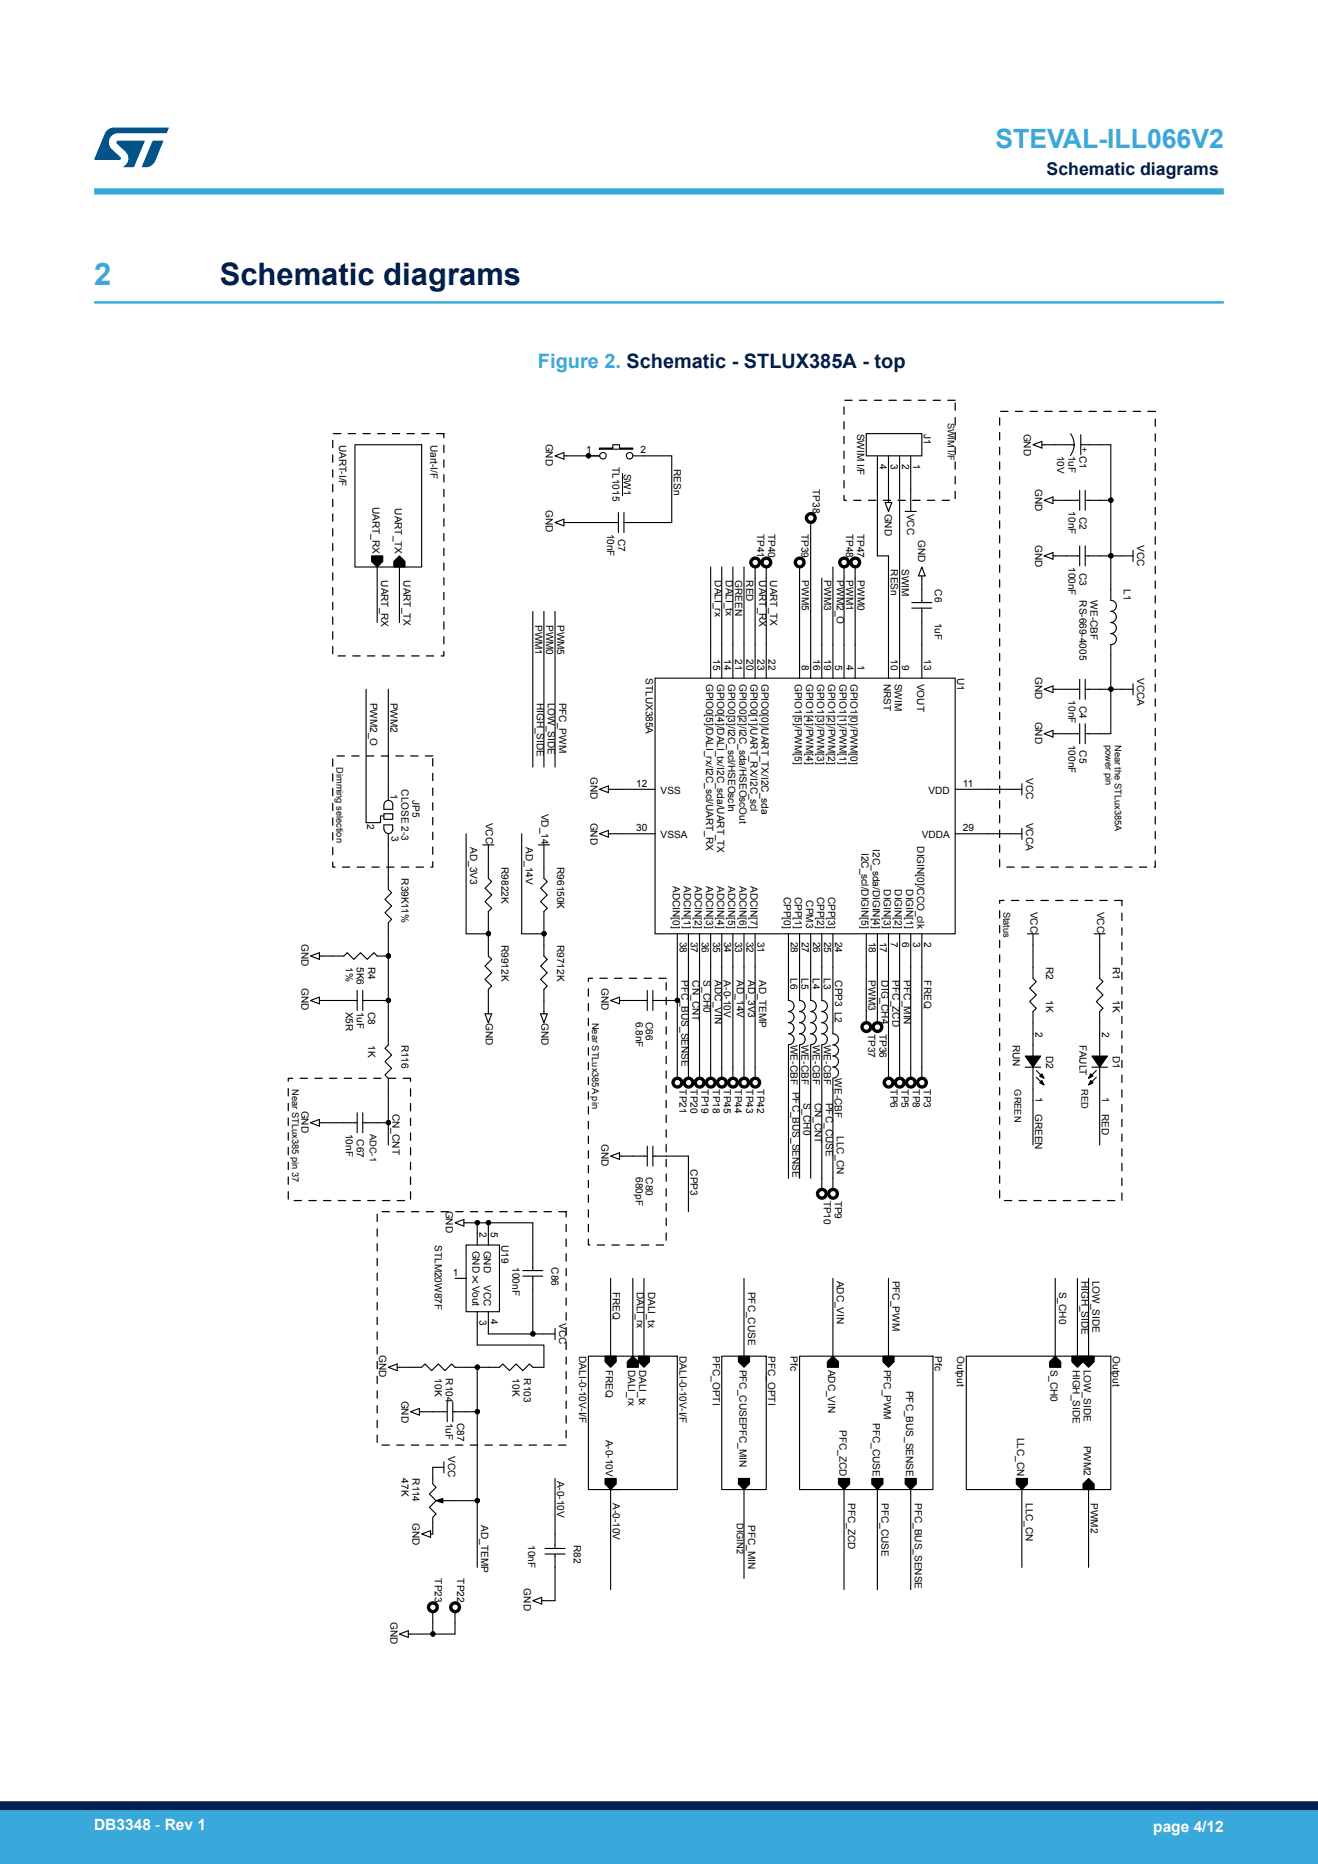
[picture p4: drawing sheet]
<svg xmlns="http://www.w3.org/2000/svg" width="210mm" height="297mm" viewBox="0 0 210 297" stroke-linecap="round" stroke-linejoin="round" font-family="sans-serif">
<path d="M15 48.2h180" fill="none" stroke="#39a9dc" stroke-width=".4"/>
<path d="M53 69.1h17.7v35.4h-17.7zM134.5 63.8h17.7v15.9h-17.7zM159.3 65.5h24.8v72.7h-24.8zM53 120.5h16v17.7h-16zM93.7 155.9h12.4v42.5h-12.4zM159.3 143.5h19.5v47.8h-19.5zM45.9 171.8h19.5v19.5h-19.5zM60.1 193.1h30.1v37.2h-30.1z" fill="none" stroke="#000" stroke-width=".2" stroke-dasharray="1.2 1.2"/>
<g fill="none" stroke="#000" stroke-width=".18">
<path d="M56.6 70.9h10.6v19.4h-10.6zM88.4 72.6l1.5-.5v1.1zM89.9 72.6h3.8M93.7 72.6h1.8zM95.5 71.4h2.1v-.5h1.1v.5h2.1v.2h-5.3zM100.8 72.6h6.2v10.7h-7.6M138 69.1h8.9v3.5h-8.9zM139.8 72.6v16h1.8v19.5M141.6 72.6v7.5M143.3 72.6v35.5M145.1 72.6v8.9M164.6 70.9l1.4-.6v1.1z"/>
<path d="M166 70.9h5.1M166.4 79.7l1.4-.5v1zM167.8 79.7h4.2M170.6 69.1l.5 1v.8l-.2 1-.3 .7M172 78.1v3.2M172.2 70.9h4.8v8.8M172.2 69.3v3.2M172.9 79.7h4.1M172.9 78.1v3.2M177 79.7v8.9M59.2 88.6h1.8v.9l-.9 .8-.9-.8zM60.1 90.3v8.9"/>
<path d="M62.8 89.5l.8-.9 .9 .9v.8h-1.7zM63.6 90.3v8.9M84.9 97.4v24.8M86.7 97.4v24.8M88.4 97.4v24.8M88.4 83.3l1.5-.6v1.1zM89.9 83.3h8.6M98.5 81.7v3.2M99.4 81.7v3.2M113.2 90.3v17.8M115 90.3v17.8M116.8 90.3v17.8"/>
<path d="M118.5 90.3v17.8M120.3 90.3v17.8M122.1 90.3v17.8M127.4 90.3v17.8M129.2 83.3v24.8M130.9 92.1v16M132.7 90.3v17.8M134.5 90.3v17.8M136.3 90.3v17.8M141 80.1h1.1l-.5 1.4zM144.2 81.5h1.8M145.3 96.9h3.2"/>
<path d="M145.3 96h3.2M146.9 96.9v11.2M146.9 91.8v4.2M146.9 90.3l.5 1.5h-1.1zM166.4 88.6l1.4-.6v1.1zM167.8 88.6h4.2M172 87v3.2M172.9 88.6h4.1M172.9 87v3.2M177 88.6h3.5M177 97.4a.87 .87 0 0 1 .9 .9 .87 .87 0 0 1-.9 .9 .89 .89 0 0 1 .9 .9 .89 .89 0 0 1-.9 .8M177 88.6v7.1a.87 .87 0 0 1 .9 .8 .87 .87 0 0 1-.9 .9"/>
<path d="M180.5 87.7v1.8M58.3 109.8v21.3h2.3v-1.1h.6M61.9 109.8v17.7M104.4 108.1h47.8v40.7h-47.8zM166.4 109.8l1.4-.5v1.1zM166.4 116.9l1.4-.5v1zM167.8 109.8h4.2M167.8 116.9h4.2M172 115.3v3.2M172 108.2v3.2M172.9 109.8h4.1M172.9 115.3v3.2"/>
<path d="M172.9 108.2v3.2M177 109.8h3.5M177 101a.89 .89 0 0 1 .9 .9 .89 .89 0 0 1-.9 .8v7.1M177 109.8v7.1h-4.1M180.5 108.9v1.8M61.2 129.7h1.4v.8h-1.4zM61.2 128.2v.8h1.4a1.3 1.3 0 0 0-.4-1.4 .7 .7 0 0 0-1 .6M61.2 132.1a.69 .69 0 0 0 .7 .7 .69 .69 0 0 0 .7-.7v-.7h-1.4v.7M61.9 132.8v8.9l.5 .5-1.1 1.1 1.1 1.1-1.1 1 1.1 1.1-.5 .5v5.3M74.3 132.8v16h3.5M76.9 134.6h1.8M77.8 134.6v5.3l.5 .6-1 1 1 1.1-1 1.1 1 1-.5 .5v3.6"/>
<path d="M83.1 132.8v16h3.6v-3.6l.5-.5-1.1-1 1.1-1.1-1.1-1.1 1.1-1-.5-.6v-5.3M85.8 134.6h1.7M95.5 132.8l1.4-.5v1.1zM95.5 125.8l1.4-.6v1.1zM96.9 132.8h7.5M96.9 125.8h7.5M152.2 132.8h10.6M152.2 125.8h10.6M162.8 124.9v1.7M162.8 132v1.7M49.5 152.3l1.4-.5v1.1zM49.5 159.4l1.4-.5v1z"/>
<path d="M50.9 152.3h3.9l.5-.5 1.1 1.1 1-1.1 1.1 1.1 1.1-1.1 .5 .5h1.8M50.9 159.4h6M56.9 157.8v3.2M57.8 157.8v3.2M57.8 159.4h4.1M61.9 152.3v7.1M61.9 159.4v7.1l-.6 .5 1.1 1.1-1.1 1.1 1.1 1-1.1 1.1 .6 .5v7.1M77.8 148.8v3.5l.5 .6-1 1 1 1.1-1 1 1 1.1-.5 .5v3.9M86.7 148.8v3.5l.5 .6-1.1 1 1.1 1.1-1.1 1 1.1 1.1-.5 .5v3.9M97.3 159.4l1.4-.5v1zM98.7 159.4h4.4M103.1 157.8v3.2"/>
<path d="M104 157.8v3.2M107.9 159.4v12.4M107.9 148.8v10.6h-3.9M109.7 148.8v23M111.5 148.8v23M113.2 148.8v23M115 148.8v23M116.8 148.8v23M118.5 148.8v23M120.3 148.8v23M125.6 148.8v10.6a.87 .87 0 0 1 .9 .9 .87 .87 0 0 1-.9 .9M127.4 148.8v10.6a.87 .87 0 0 1 .9 .9 .87 .87 0 0 1-.9 .9"/>
<path d="M129.2 148.8v10.6a.87 .87 0 0 1 .9 .9 .87 .87 0 0 1-.9 .9M130.9 148.8v10.6a.87 .87 0 0 1 .9 .9 .87 .87 0 0 1-.9 .9M132.7 148.8v15.9a.87 .87 0 0 1 .9 .9 .87 .87 0 0 1-.9 .9M138 148.8v14.2M139.8 148.8v14.2M141.6 148.8v23M143.3 148.8v23M145.1 148.8v23M146.9 148.8v23M163.7 148.8h1.8M164.6 148.8v7.1l.5 .5-1 1.1 1 1-1 1.1 1 1.1-.5 .5v7.1M174.3 148.8h1.8"/>
<path d="M175.2 148.8v7.1l.5 .5-1 1.1 1 1-1 1.1 1 1.1-.5 .5v7.1M49.5 178.9l1.4-.5v1zM50.9 178.9h6M56.9 177.3v3.2M57.8 177.3v3.2M57.8 178.9h4.1M61.9 178.9v3.5M77.3 161.5h1l-.5 1.5zM86.1 161.5h1.1l-.5 1.5zM125.6 161.2a.87 .87 0 0 1 .9 .9 .87 .87 0 0 1-.9 .8M125.6 163a.87 .87 0 0 1 .9 .8 .87 .87 0 0 1-.9 .9 .89 .89 0 0 1 .9 .9 .89 .89 0 0 1-.9 .9M125.6 166.5v21.2"/>
<path d="M127.4 161.2a.87 .87 0 0 1 .9 .9 .87 .87 0 0 1-.9 .8M127.4 163a.87 .87 0 0 1 .9 .8 .87 .87 0 0 1-.9 .9 .89 .89 0 0 1 .9 .9 .89 .89 0 0 1-.9 .9M127.4 166.5v21.2M129.2 161.2a.87 .87 0 0 1 .9 .9 .87 .87 0 0 1-.9 .8M129.2 163a.87 .87 0 0 1 .9 .8 .87 .87 0 0 1-.9 .9 .89 .89 0 0 1 .9 .9 .89 .89 0 0 1-.9 .9M129.2 166.5v21.2M130.9 161.2a.87 .87 0 0 1 .9 .9 .87 .87 0 0 1-.9 .8M130.9 163a.87 .87 0 0 1 .9 .8 .87 .87 0 0 1-.9 .9 .89 .89 0 0 1 .9 .9 .89 .89 0 0 1-.9 .9M130.9 166.5v23M132.7 170a.89 .89 0 0 1 .9 .9 .89 .89 0 0 1-.9 .9v17.7M132.7 166.5a.87 .87 0 0 1 .9 .9 .87 .87 0 0 1-.9 .8 .89 .89 0 0 1 .9 .9 .89 .89 0 0 1-.9 .9M163.3 170h2.5"/>
<path d="M163.3 168.3h2.5l-1.2 1.7zM164.6 170v12.4M165.1 170.6l1.1 1M165.1 171.6l1.1 1.1M166 172.2l.4 .7-.7-.4zM166 171.1l.4 .7-.7-.3zM173.8 172.2l.4 .3-.8 .4zM173.8 171.1l.4 .4-.8 .3zM174 168.3h2.5l-1.3 1.7zM174 170h2.5M174.7 170.6l-1.1 1M174.7 171.6l-1.1 1.1"/>
<path d="M175.2 170v12.4M72.5 194.8l1.4-.5v1.1zM73.9 194.8h2.1M74.3 198.4h5.3v10.6h-5.3zM76 194.8v3.6M76 194.8h1.8M77.8 194.8h7.1v7.6M77.8 194.8v3.6M97.3 184.2l1.4-.5v1zM98.7 184.2h4.4M103.1 182.6v3.2M104 184.2h5.7v8.9"/>
<path d="M104 182.6v3.2M61.9 217.9l1.4-.6v1.1zM63.3 217.9h3.9l.5-.6 1.1 1.1 1-1.1 1.1 1.1 1.1-1.1 .5 .6h3.5M72.5 203.7h1.8M76 209v5.3h10.7v3.6h-1.8l-.5-.6-1.1 1.1-1.1-1.1-1 1.1-1.1-1.1-.5 .6h-3.6M76 217.9v7M77.8 209v3.5h7.1M83.3 202.4h3.2M83.3 203.3h3.2M84.9 212.5h3.5M84.9 203.3v9.2M88.4 211.7v1.7"/>
<path d="M93.7 216.1h14.2v21.2h-14.2zM96.4 216.1h1.8v.9l-.9 .9-.9-.9zM97.3 203.7v12.4M100.8 216.1l.9 .9v.9h-1.8v-.9zM100.8 203.7v12.4M101.7 216.1h1.8v.9l-.9 .9-.9-.9zM102.6 203.7v12.4M115 216.1h7.1v21.2h-7.1zM117.7 216.1h1.7v.9l-.9 .9-.8-.9zM118.5 203.7v12.4M127.4 216.1h21.2v21.2h-21.2zM132.7 216.1l.9 .9v.9h-1.8v-.9z"/>
<path d="M132.7 203.7v12.4M140.7 216.1h1.8v.9l-.9 .9-.9-.9zM141.6 203.7v12.4M154 216.1h23v21.2h-23zM168.1 216.1l.9 .9v.9h-1.8v-.9zM168.1 203.7v12.4M170.8 216.1h1.8v.9l-.9 .9-.9-.9zM171.7 203.7v12.4M172.6 216.1h1.7v.9l-.9 .9-.8-.9zM173.4 203.7v12.4M65.4 224.9l1.4-.5v1.1zM66.8 224.9h4.5"/>
<path d="M69.5 239.1l1-.3v.7zM70.4 239.1h5.6M70.7 233.8h-1.7v2.7l.5 .5-1.1 1 1.1 1.1-1.1 1.1 1.1 1-.5 .6v2.6h-.4M70.7 232.9v1.8M71.3 223.3v3.2M72.1 224.9h3.9M72.1 223.3v3.2M76 239.1v10.6M76 224.9v14.2M88.4 235.6v11.1M96.4 235.6h1.8v.9l-.9 .8-.9-.8zM99.1 237.3h-1.8v16"/>
<path d="M117.7 235.6h1.7v.9l-.9 .8-.8-.8zM118.5 237.3v14.2M133.6 235.6h1.8v.9l-.9 .8-.9-.8zM134.5 237.3v16M138.9 235.6h1.8v.9l-.9 .8-.9-.8zM139.8 237.3v16M144.2 235.6h1.8v.9l-.9 .8-.9-.8zM145.1 237.3v16M161.9 235.6h1.8v.9l-.9 .8-.9-.8zM162.8 237.3v12.4M173.4 235.6l.9 .9v.8h-1.7v-.8zM173.4 237.3v12.4"/>
<path d="M67.2 244.4l1.4-.5v1.1zM69 256.8v3.6M72.5 256.8v3.6h-3.5M84.9 255l1.4-.5v1.1zM86.8 246.7h3.2M86.8 247.6h3.2M88.4 247.6v7.4h-2.1M63.6 260.4l1.5-.6v1.1zM65.1 260.4h3.9"/>
<circle cx="93.8" cy="72.6" r=".34"/>
<circle cx="96.1" cy="72.6" r=".52"/>
<circle cx="100.3" cy="72.6" r=".52"/>
<circle cx="177" cy="79.7" r=".34"/>
<circle cx="177" cy="88.6" r=".34"/>
<circle cx="177" cy="109.8" r=".34"/>
<circle cx="61.9" cy="152.3" r=".34"/>
<circle cx="61.9" cy="159.4" r=".34"/>
<circle cx="77.8" cy="148.8" r=".34"/>
<circle cx="86.7" cy="148.8" r=".34"/>
<circle cx="107.9" cy="159.4" r=".34"/>
<circle cx="61.9" cy="178.9" r=".34"/>
<circle cx="76.1" cy="194.8" r=".34"/>
<circle cx="77.8" cy="194.8" r=".34"/>
<circle cx="76.1" cy="217.8" r=".34"/>
<circle cx="84.9" cy="212.5" r=".34"/>
<circle cx="76.1" cy="224.9" r=".34"/>
<circle cx="76.1" cy="239.1" r=".34"/>
<circle cx="69" cy="260.3" r=".34"/>
</g>
<g fill="#000">
<path d="M69.5 239.1l1-.3v.7z"/>
<path d="M59.2 88.6h1.8v.9l-.9 .8-.9-.8z" fill-rule="evenodd"/>
<path d="M62.8 89.5l.8-.9 .9 .9v.8h-1.7z" fill-rule="evenodd"/>
<path d="M163.3 168.3h2.5l-1.2 1.7z" fill-rule="evenodd"/>
<path d="M166 172.2l.4 .7-.7-.4z" fill-rule="evenodd"/>
<path d="M166 171.1l.4 .7-.7-.3z" fill-rule="evenodd"/>
<path d="M173.8 172.2l.4 .3-.8 .4z" fill-rule="evenodd"/>
<path d="M173.8 171.1l.4 .4-.8 .3z" fill-rule="evenodd"/>
<path d="M174 168.3h2.5l-1.3 1.7z" fill-rule="evenodd"/>
<path d="M96.4 216.1h1.8v.9l-.9 .9-.9-.9z" fill-rule="evenodd"/>
<path d="M100.8 216.1l.9 .9v.9h-1.8v-.9z" fill-rule="evenodd"/>
<path d="M101.7 216.1h1.8v.9l-.9 .9-.9-.9z" fill-rule="evenodd"/>
<path d="M117.7 216.1h1.7v.9l-.9 .9-.8-.9z" fill-rule="evenodd"/>
<path d="M132.7 216.1l.9 .9v.9h-1.8v-.9z" fill-rule="evenodd"/>
<path d="M140.7 216.1h1.8v.9l-.9 .9-.9-.9z" fill-rule="evenodd"/>
<path d="M168.1 216.1l.9 .9v.9h-1.8v-.9z" fill-rule="evenodd"/>
<path d="M170.8 216.1h1.8v.9l-.9 .9-.9-.9z" fill-rule="evenodd"/>
<path d="M172.6 216.1h1.7v.9l-.9 .9-.8-.9z" fill-rule="evenodd"/>
<path d="M96.4 235.6h1.8v.9l-.9 .8-.9-.8z" fill-rule="evenodd"/>
<path d="M117.7 235.6h1.7v.9l-.9 .8-.8-.8z" fill-rule="evenodd"/>
<path d="M133.6 235.6h1.8v.9l-.9 .8-.9-.8z" fill-rule="evenodd"/>
<path d="M138.9 235.6h1.8v.9l-.9 .8-.9-.8z" fill-rule="evenodd"/>
<path d="M144.2 235.6h1.8v.9l-.9 .8-.9-.8z" fill-rule="evenodd"/>
<path d="M161.9 235.6h1.8v.9l-.9 .8-.9-.8z" fill-rule="evenodd"/>
<path d="M173.4 235.6l.9 .9v.8h-1.7v-.8z" fill-rule="evenodd"/>
<circle cx="93.8" cy="72.6" r=".34"/>
<circle cx="177" cy="79.7" r=".34"/>
<circle cx="177" cy="88.6" r=".34"/>
<circle cx="177" cy="109.8" r=".34"/>
<circle cx="61.9" cy="152.3" r=".34"/>
<circle cx="61.9" cy="159.4" r=".34"/>
<circle cx="77.8" cy="148.8" r=".34"/>
<circle cx="86.7" cy="148.8" r=".34"/>
<circle cx="107.9" cy="159.4" r=".34"/>
<circle cx="61.9" cy="178.9" r=".34"/>
<circle cx="76.1" cy="194.8" r=".34"/>
<circle cx="77.8" cy="194.8" r=".34"/>
<circle cx="76.1" cy="217.8" r=".34"/>
<circle cx="84.9" cy="212.5" r=".34"/>
<circle cx="76.1" cy="224.9" r=".34"/>
<circle cx="76.1" cy="239.1" r=".34"/>
<circle cx="69" cy="260.3" r=".34"/>
</g>
<g fill="none" stroke="#000" stroke-width=".53">
<circle cx="120.3" cy="89.6" r=".7"/>
<circle cx="122.1" cy="89.6" r=".7"/>
<circle cx="127.4" cy="89.6" r=".7"/>
<circle cx="129.2" cy="82.5" r=".7"/>
<circle cx="134.5" cy="89.6" r=".7"/>
<circle cx="136.3" cy="89.6" r=".7"/>
<circle cx="107.9" cy="172.5" r=".7"/>
<circle cx="109.7" cy="172.5" r=".7"/>
<circle cx="111.5" cy="172.5" r=".7"/>
<circle cx="113.2" cy="172.5" r=".7"/>
<circle cx="115" cy="172.5" r=".7"/>
<circle cx="116.8" cy="172.5" r=".7"/>
<circle cx="118.6" cy="172.5" r=".7"/>
<circle cx="120.3" cy="172.5" r=".7"/>
<circle cx="138" cy="163.6" r=".7"/>
<circle cx="139.8" cy="163.6" r=".7"/>
<circle cx="141.6" cy="172.5" r=".7"/>
<circle cx="143.4" cy="172.5" r=".7"/>
<circle cx="145.1" cy="172.5" r=".7"/>
<circle cx="146.9" cy="172.5" r=".7"/>
<circle cx="131" cy="190.2" r=".7"/>
<circle cx="132.7" cy="190.2" r=".7"/>
<circle cx="69" cy="256.1" r=".7"/>
<circle cx="72.5" cy="256.1" r=".7"/>
</g>
<path d="M99.1 75.5v3.5" fill="none" stroke="#000" stroke-width=".16"/>
<path d="M15 30.5h180" fill="none" stroke="#39a9dc" stroke-width="1"/>
<g fill="#005288">
<path d="M17.1 20.7l.7-.3 .4-.1h8.6l.1 .1-.4 .8h-7.6a1.45 1.45 0 0 0-1.4 .9 1.45 1.45 0 0 0 .2 1.6l1.5 1.3 .1 .2-.1 .2-4.2 .1 1.7-4.2z"/>
<path d="M24.3 22.4h1.6l.1 .1-1.3 3.2a1.6 1.6 0 0 1-1.5 .9h-.5l-.1-.1z"/>
<path d="M18.6 22.5l4.4-.1 .1 .1-1.8 4.1h-1.7a1.54 1.54 0 0 0 .4-2.4l-1.4-1.3-.1-.2z"/>
</g>
<g fill="#39a9dc">
<path d="M0 288.4h210v8.6h-210z" fill-rule="evenodd"/>
<path d="M-.1 288.4h210.2v4.4h-210.2z" fill-rule="evenodd"/>
</g>
<path d="M0 287.7h210" fill="none" stroke="#002052" stroke-width="1.4"/>
<text font-size="4.9" fill="#39a9dc" x="15" y="45.4">2</text>
<text font-size="4.9" fill="#002052" x="35" y="45.4">Schematic diagrams</text>
<text font-size="4.2" fill="#39a9dc" x="158.6" y="23.5">STEVAL-ILL066V2</text>
<text font-size="3.2" fill="#39a9dc" x="85.7" y="58.6">Figure 2. Schematic - STLUX385A - top</text>
<text font-size="2.8" fill="#002052" x="166.8" y="27.9">Schematic diagrams</text>
<g font-size="2.5" fill="#fff">
<text x="15" y="291.6">DB3348 - Rev 1</text>
<text x="183.7" y="291.9">page 4/12</text>
</g>
<g font-size="1.6">
<text x="54" y="70.9" transform="rotate(90 54 70.9)">UART-I/F</text>
<text x="68.6" y="70.9" transform="rotate(90 68.6 70.9)">Uart-I/F</text>
<text x="87" y="70.7" transform="rotate(90 87 70.7)">GND</text>
<text x="136.6" y="69.1" transform="rotate(90 136.6 69.1)">SWIM I/F</text>
<text x="147.2" y="69.1" transform="rotate(90 147.2 69.1)">J1</text>
<text x="163.1" y="69.1" transform="rotate(90 163.1 69.1)">GND</text>
<text x="93.4" y="72.3">1</text>
<text x="97.6" y="74.4" transform="rotate(90 97.6 74.4)">TL1015</text>
<text x="99.4" y="75.5" transform="rotate(90 99.4 75.5)">SW1</text>
<text x="102.1" y="72.3">2</text>
<text x="107.4" y="74.8" transform="rotate(90 107.4 74.8)">RESn</text>
<text x="129.5" y="77.9" transform="rotate(90 129.5 77.9)">TP38</text>
<text x="140.2" y="73.9" transform="rotate(90 140.2 73.9)">4</text>
<text x="141.9" y="73.9" transform="rotate(90 141.9 73.9)">3</text>
<text x="143.7" y="73.9" transform="rotate(90 143.7 73.9)">2</text>
<text x="145.5" y="73.9" transform="rotate(90 145.5 73.9)">1</text>
<text x="164.9" y="77.9" transform="rotate(90 164.9 77.9)">GND</text>
<text x="168.5" y="72.6" transform="rotate(90 168.5 72.6)">10V</text>
<text x="170.2" y="72.6" transform="rotate(90 170.2 72.6)">1uF</text>
<text x="59.4" y="80.8" transform="rotate(90 59.4 80.8)">UART_RX</text>
<text x="62.9" y="81" transform="rotate(90 62.9 81)">UART_TX</text>
<text x="87" y="81.3" transform="rotate(90 87 81.3)">GND</text>
<text x="141" y="81.8" transform="rotate(90 141 81.8)">GND</text>
<text x="144.5" y="81.8" transform="rotate(90 144.5 81.8)">VCC</text>
<text x="170.2" y="81.5" transform="rotate(90 170.2 81.5)">10nF</text>
<text x="172" y="82.4" transform="rotate(90 172 82.4)">C2</text>
<text x="96.7" y="85" transform="rotate(90 96.7 85)">10nF</text>
<text x="98.5" y="85.9" transform="rotate(90 98.5 85.9)">C7</text>
<text x="120.6" y="85" transform="rotate(90 120.6 85)">TP41</text>
<text x="122.4" y="85" transform="rotate(90 122.4 85)">TP40</text>
<text x="127.7" y="85" transform="rotate(90 127.7 85)">TP39</text>
<text x="134.8" y="85" transform="rotate(90 134.8 85)">TP48</text>
<text x="136.6" y="85" transform="rotate(90 136.6 85)">TP47</text>
<text x="146.3" y="86.1" transform="rotate(90 146.3 86.1)">GND</text>
<text x="164.9" y="86.8" transform="rotate(90 164.9 86.8)">GND</text>
<text x="181.2" y="86.8" transform="rotate(90 181.2 86.8)">VCC</text>
<text x="60.7" y="92.5" transform="rotate(90 60.7 92.5)">UART_RX</text>
<text x="64.3" y="92.5" transform="rotate(90 64.3 92.5)">UART_TX</text>
<text x="113.9" y="92.5" transform="rotate(90 113.9 92.5)">DALI_rx</text>
<text x="115.6" y="92.5" transform="rotate(90 115.6 92.5)">DALI_tx</text>
<text x="117.1" y="92.5" transform="rotate(90 117.1 92.5)">GREEN</text>
<text x="118.9" y="92.5" transform="rotate(90 118.9 92.5)">RED</text>
<text x="121" y="92.5" transform="rotate(90 121 92.5)">UART_RX</text>
<text x="122.7" y="92.5" transform="rotate(90 122.7 92.5)">UART_TX</text>
<text x="127.8" y="92.5" transform="rotate(90 127.8 92.5)">PWM5</text>
<text x="131.3" y="92.5" transform="rotate(90 131.3 92.5)">PWM3</text>
<text x="133.4" y="92.5" transform="rotate(90 133.4 92.5)">PWM2_O</text>
<text x="134.8" y="92.5" transform="rotate(90 134.8 92.5)">PWM1</text>
<text x="136.6" y="92.5" transform="rotate(90 136.6 92.5)">PWM0</text>
<text x="141.9" y="90.7" transform="rotate(90 141.9 90.7)">RESn</text>
<text x="143.7" y="90.7" transform="rotate(90 143.7 90.7)">SWIM</text>
<text x="149" y="93.9" transform="rotate(90 149 93.9)">C6</text>
<text x="170.2" y="90.3" transform="rotate(90 170.2 90.3)">100nF</text>
<text x="172" y="91.2" transform="rotate(90 172 91.2)">C3</text>
<text x="172" y="95.7" transform="rotate(90 172 95.7)">RS-669-4005</text>
<text x="173.8" y="95.7" transform="rotate(90 173.8 95.7)">WE-CBF</text>
<text x="179.1" y="93.9" transform="rotate(90 179.1 93.9)">L1</text>
<text x="85.2" y="99.6" transform="rotate(90 85.2 99.6)">PWM1</text>
<text x="87" y="99.6" transform="rotate(90 87 99.6)">PWM0</text>
<text x="88.8" y="99.5" transform="rotate(90 88.8 99.5)">PWM5</text>
<text x="149" y="99.2" transform="rotate(90 149 99.2)">1uF</text>
<text x="113.6" y="105" transform="rotate(90 113.6 105)">15</text>
<text x="115.4" y="105" transform="rotate(90 115.4 105)">14</text>
<text x="117.2" y="105" transform="rotate(90 117.2 105)">21</text>
<text x="118.9" y="105" transform="rotate(90 118.9 105)">20</text>
<text x="120.7" y="105" transform="rotate(90 120.7 105)">23</text>
<text x="122.5" y="105" transform="rotate(90 122.5 105)">22</text>
<text x="127.8" y="105.9" transform="rotate(90 127.8 105.9)">8</text>
<text x="129.6" y="105" transform="rotate(90 129.6 105)">16</text>
<text x="131.3" y="105" transform="rotate(90 131.3 105)">19</text>
<text x="133.1" y="105.9" transform="rotate(90 133.1 105.9)">5</text>
<text x="134.9" y="105.9" transform="rotate(90 134.9 105.9)">4</text>
<text x="136.6" y="105.9" transform="rotate(90 136.6 105.9)">1</text>
<text x="141.9" y="105" transform="rotate(90 141.9 105)">10</text>
<text x="143.7" y="105.9" transform="rotate(90 143.7 105.9)">9</text>
<text x="147.3" y="105" transform="rotate(90 147.3 105)">13</text>
<text x="164.9" y="107.9" transform="rotate(90 164.9 107.9)">GND</text>
<text x="59" y="111.9" transform="rotate(90 59 111.9)">PWM2_O</text>
<text x="62.2" y="112" transform="rotate(90 62.2 112)">PWM2</text>
<text x="85.5" y="112" transform="rotate(90 85.5 112)">HIGH_SIDE</text>
<text x="87.3" y="112" transform="rotate(90 87.3 112)">LOW_SIDE</text>
<text x="89.1" y="112" transform="rotate(90 89.1 112)">PFC_PWM</text>
<text x="102.9" y="108.1" transform="rotate(90 102.9 108.1)">STLUX385A</text>
<text x="112.5" y="108.9" transform="rotate(90 112.5 108.9)">GPIO0[5]/DALI_rx/I2C_scl/UART_RX</text>
<text x="114.3" y="108.9" transform="rotate(90 114.3 108.9)">GPIO0[4]/DALI_tx/I2C_sda/UART_TX</text>
<text x="116" y="108.9" transform="rotate(90 116 108.9)">GPIO0[3]/I2C_scl/HSEOscIn</text>
<text x="117.8" y="108.9" transform="rotate(90 117.8 108.9)">GPIO0[2]/I2C_sda/HSEOscOut</text>
<text x="119.6" y="108.9" transform="rotate(90 119.6 108.9)">GPIO0[1]/UART_RX/I2C_scl</text>
<text x="121.3" y="108.9" transform="rotate(90 121.3 108.9)">GPIO0[0]/UART_TX/I2C_sda</text>
<text x="126.7" y="108.9" transform="rotate(90 126.7 108.9)">GPIO1[5]/PWM[5]</text>
<text x="128.4" y="108.9" transform="rotate(90 128.4 108.9)">GPIO1[4]/PWM[4]</text>
<text x="130.2" y="108.9" transform="rotate(90 130.2 108.9)">GPIO1[3]/PWM[3]</text>
<text x="132" y="108.9" transform="rotate(90 132 108.9)">GPIO1[2]/PWM[2]</text>
<text x="133.7" y="108.9" transform="rotate(90 133.7 108.9)">GPIO1[1]/PWM[1]</text>
<text x="135.5" y="108.9" transform="rotate(90 135.5 108.9)">GPIO1[0]/PWM[0]</text>
<text x="140.8" y="108.9" transform="rotate(90 140.8 108.9)">NRST</text>
<text x="142.6" y="108.9" transform="rotate(90 142.6 108.9)">SWIM</text>
<text x="146.1" y="108.9" transform="rotate(90 146.1 108.9)">VOUT</text>
<text x="152.5" y="108.1" transform="rotate(90 152.5 108.1)">U1</text>
<text x="170.2" y="111.6" transform="rotate(90 170.2 111.6)">10nF</text>
<text x="172" y="112.5" transform="rotate(90 172 112.5)">C4</text>
<text x="181.2" y="108.1" transform="rotate(90 181.2 108.1)">VCCA</text>
<text x="164.9" y="115" transform="rotate(90 164.9 115)">GND</text>
<text x="170.2" y="118.7" transform="rotate(90 170.2 118.7)">100nF</text>
<text x="172" y="119.6" transform="rotate(90 172 119.6)">C5</text>
<text x="64" y="125.8" transform="rotate(90 64 125.8)">CLOSE 2-3</text>
<text x="94.1" y="123.8" transform="rotate(90 94.1 123.8)">GND</text>
<text x="101.4" y="125.4">12</text>
<text x="153.4" y="125.4">11</text>
<text x="163.5" y="124" transform="rotate(90 163.5 124)">VCC</text>
<text x="58.5" y="131.3" transform="rotate(90 58.5 131.3)">2</text>
<text x="62.2" y="126.5" transform="rotate(90 62.2 126.5)">1</text>
<text x="65.7" y="127.5" transform="rotate(90 65.7 127.5)">JP5</text>
<text x="77.4" y="131.1" transform="rotate(90 77.4 131.1)">VCC</text>
<text x="86.3" y="129.7" transform="rotate(90 86.3 129.7)">VD_14</text>
<text x="94.1" y="131.1" transform="rotate(90 94.1 131.1)">GND</text>
<text x="105.3" y="126.5">VSS</text>
<text x="147.9" y="126.5">VDD</text>
<text x="163.5" y="131.1" transform="rotate(90 163.5 131.1)">VCCA</text>
<text x="62.4" y="133.2" transform="rotate(90 62.4 133.2)">3</text>
<text x="74.9" y="135" transform="rotate(90 74.9 135)">AD_3V3</text>
<text x="83.8" y="135" transform="rotate(90 83.8 135)">AD_14V</text>
<text x="101.4" y="132.5">30</text>
<text x="105.3" y="133.6">VSSA</text>
<text x="137.3" y="135.9" transform="rotate(90 137.3 135.9)">I2C_scl/DIGIN[5]</text>
<text x="139.1" y="135.3" transform="rotate(90 139.1 135.3)">I2C_sda/DIGIN[4]</text>
<text x="146.1" y="134.9" transform="rotate(90 146.1 134.9)">DIGIN[0]/CCO_clk</text>
<text x="146.9" y="133.6">VDDA</text>
<text x="153.4" y="132.5">29</text>
<text x="64" y="139.9" transform="rotate(90 64 139.9)">R39K11%</text>
<text x="79.9" y="138.2" transform="rotate(90 79.9 138.2)">R9822K</text>
<text x="88.8" y="138.2" transform="rotate(90 88.8 138.2)">R96150K</text>
<text x="107.2" y="141.2" transform="rotate(90 107.2 141.2)">ADCIN[0]</text>
<text x="108.9" y="141.2" transform="rotate(90 108.9 141.2)">ADCIN[1]</text>
<text x="110.7" y="141.2" transform="rotate(90 110.7 141.2)">ADCIN[2]</text>
<text x="112.5" y="141.2" transform="rotate(90 112.5 141.2)">ADCIN[3]</text>
<text x="114.3" y="141.2" transform="rotate(90 114.3 141.2)">ADCIN[4]</text>
<text x="116" y="141.2" transform="rotate(90 116 141.2)">ADCIN[5]</text>
<text x="117.8" y="141.2" transform="rotate(90 117.8 141.2)">ADCIN[6]</text>
<text x="119.6" y="141.2" transform="rotate(90 119.6 141.2)">ADCIN[7]</text>
<text x="124.9" y="142.9" transform="rotate(90 124.9 142.9)">CPP[0]</text>
<text x="126.7" y="142.9" transform="rotate(90 126.7 142.9)">CPP[1]</text>
<text x="128.4" y="143.5" transform="rotate(90 128.4 143.5)">CPM3</text>
<text x="130.2" y="142.9" transform="rotate(90 130.2 142.9)">CPP[2]</text>
<text x="132" y="142.9" transform="rotate(90 132 142.9)">CPP[3]</text>
<text x="140.8" y="141.7" transform="rotate(90 140.8 141.7)">DIGIN[3]</text>
<text x="142.6" y="141.7" transform="rotate(90 142.6 141.7)">DIGIN[2]</text>
<text x="144.4" y="141.7" transform="rotate(90 144.4 141.7)">DIGIN[1]</text>
<text x="164.2" y="145.2" transform="rotate(90 164.2 145.2)">VCC</text>
<text x="174.8" y="145.2" transform="rotate(90 174.8 145.2)">VCC</text>
<text x="48" y="150.4" transform="rotate(90 48 150.4)">GND</text>
<text x="55.1" y="154.1" transform="rotate(90 55.1 154.1)">1%</text>
<text x="56.9" y="154.1" transform="rotate(90 56.9 154.1)">5K6</text>
<text x="58.7" y="154.1" transform="rotate(90 58.7 154.1)">R4</text>
<text x="79.9" y="150.6" transform="rotate(90 79.9 150.6)">R9912K</text>
<text x="88.8" y="150.6" transform="rotate(90 88.8 150.6)">R9712K</text>
<text x="108.3" y="150" transform="rotate(90 108.3 150)">38</text>
<text x="110.1" y="150" transform="rotate(90 110.1 150)">37</text>
<text x="111.8" y="150" transform="rotate(90 111.8 150)">36</text>
<text x="113.6" y="150" transform="rotate(90 113.6 150)">35</text>
<text x="115.4" y="150" transform="rotate(90 115.4 150)">34</text>
<text x="117.2" y="150" transform="rotate(90 117.2 150)">33</text>
<text x="118.9" y="150" transform="rotate(90 118.9 150)">32</text>
<text x="120.7" y="150" transform="rotate(90 120.7 150)">31</text>
<text x="126" y="155.9" transform="rotate(90 126 155.9)">L6</text>
<text x="126" y="150" transform="rotate(90 126 150)">28</text>
<text x="127.7" y="155.9" transform="rotate(90 127.7 155.9)">L5</text>
<text x="127.8" y="150" transform="rotate(90 127.8 150)">27</text>
<text x="129.5" y="155.9" transform="rotate(90 129.5 155.9)">L4</text>
<text x="129.6" y="150" transform="rotate(90 129.6 150)">26</text>
<text x="131.3" y="155.9" transform="rotate(90 131.3 155.9)">L3</text>
<text x="131.3" y="150" transform="rotate(90 131.3 150)">25</text>
<text x="133.1" y="150" transform="rotate(90 133.1 150)">24</text>
<text x="138.4" y="150" transform="rotate(90 138.4 150)">18</text>
<text x="140.2" y="150" transform="rotate(90 140.2 150)">17</text>
<text x="141.9" y="150" transform="rotate(90 141.9 150)">7</text>
<text x="143.7" y="150" transform="rotate(90 143.7 150)">6</text>
<text x="145.5" y="150" transform="rotate(90 145.5 150)">3</text>
<text x="147.3" y="150" transform="rotate(90 147.3 150)">2</text>
<text x="166.7" y="154.1" transform="rotate(90 166.7 154.1)">R2</text>
<text x="177.3" y="154.1" transform="rotate(90 177.3 154.1)">R1</text>
<text x="48" y="157.5" transform="rotate(90 48 157.5)">GND</text>
<text x="55.1" y="161.2" transform="rotate(90 55.1 161.2)">X5R</text>
<text x="56.9" y="161.2" transform="rotate(90 56.9 161.2)">1uF</text>
<text x="58.7" y="161.2" transform="rotate(90 58.7 161.2)">C8</text>
<text x="95.8" y="157.5" transform="rotate(90 95.8 157.5)">GND</text>
<text x="108.6" y="156.2" transform="rotate(90 108.6 156.2)">PFC_BUS_SENSE</text>
<text x="110.3" y="156.2" transform="rotate(90 110.3 156.2)">CN_CNT</text>
<text x="112.1" y="156.2" transform="rotate(90 112.1 156.2)">S_CH0</text>
<text x="113.9" y="156.2" transform="rotate(90 113.9 156.2)">ADC_VIN</text>
<text x="115.4" y="156.2" transform="rotate(90 115.4 156.2)">A-0-10V</text>
<text x="117.4" y="156.2" transform="rotate(90 117.4 156.2)">AD_14V</text>
<text x="119.2" y="156.2" transform="rotate(90 119.2 156.2)">AD_3V3</text>
<text x="121" y="156.2" transform="rotate(90 121 156.2)">AD_TEMP</text>
<text x="133.1" y="156.2" transform="rotate(90 133.1 156.2)">CPP3 L2</text>
<text x="138.4" y="156.2" transform="rotate(90 138.4 156.2)">PWM3</text>
<text x="140.4" y="156.2" transform="rotate(90 140.4 156.2)">DIG_CH4</text>
<text x="142.2" y="156.2" transform="rotate(90 142.2 156.2)">PFC_ZCD</text>
<text x="144" y="156.2" transform="rotate(90 144 156.2)">PFC_MIN</text>
<text x="147.2" y="156.2" transform="rotate(90 147.2 156.2)">FREQ</text>
<text x="166.7" y="159.4" transform="rotate(90 166.7 159.4)">1K</text>
<text x="177.3" y="159.4" transform="rotate(90 177.3 159.4)">1K</text>
<text x="58.7" y="166.5" transform="rotate(90 58.7 166.5)">1K</text>
<text x="64" y="166.5" transform="rotate(90 64 166.5)">R116</text>
<text x="77.4" y="163" transform="rotate(90 77.4 163)">GND</text>
<text x="86.3" y="163" transform="rotate(90 86.3 163)">GND</text>
<text x="101.3" y="162.8" transform="rotate(90 101.3 162.8)">6.8nF</text>
<text x="102.9" y="162.8" transform="rotate(90 102.9 162.8)">C66</text>
<text x="126" y="166.5" transform="rotate(90 126 166.5)">WE-CBF PFC_BUS_SENSE</text>
<text x="127.7" y="166.5" transform="rotate(90 127.7 166.5)">WE-CBF</text>
<text x="129.5" y="166.5" transform="rotate(90 129.5 166.5)">WE-CBF</text>
<text x="131.3" y="166.5" transform="rotate(90 131.3 166.5)">WE-CBF</text>
<text x="138.3" y="164.7" transform="rotate(90 138.3 164.7)">TP37</text>
<text x="140.1" y="164.7" transform="rotate(90 140.1 164.7)">TP36</text>
<text x="161.4" y="166.5" transform="rotate(90 161.4 166.5)">RUN</text>
<text x="165" y="164.4" transform="rotate(90 165 164.4)">2</text>
<text x="172" y="166.5" transform="rotate(90 172 166.5)">FAULT</text>
<text x="175.6" y="164.4" transform="rotate(90 175.6 164.4)">2</text>
<text x="108.2" y="173.6" transform="rotate(90 108.2 173.6)">TP21</text>
<text x="110" y="173.6" transform="rotate(90 110 173.6)">TP20</text>
<text x="111.8" y="173.6" transform="rotate(90 111.8 173.6)">TP19</text>
<text x="113.6" y="173.6" transform="rotate(90 113.6 173.6)">TP18</text>
<text x="115.3" y="173.6" transform="rotate(90 115.3 173.6)">TP45</text>
<text x="117.1" y="173.6" transform="rotate(90 117.1 173.6)">TP44</text>
<text x="118.9" y="173.6" transform="rotate(90 118.9 173.6)">TP43</text>
<text x="120.6" y="173.6" transform="rotate(90 120.6 173.6)">TP42</text>
<text x="133" y="171.8" transform="rotate(90 133 171.8)">WE-CBF</text>
<text x="141.9" y="173.6" transform="rotate(90 141.9 173.6)">TP6</text>
<text x="143.7" y="173.6" transform="rotate(90 143.7 173.6)">TP5</text>
<text x="145.4" y="173.6" transform="rotate(90 145.4 173.6)">TP8</text>
<text x="147.2" y="173.6" transform="rotate(90 147.2 173.6)">TP3</text>
<text x="166.7" y="168.3" transform="rotate(90 166.7 168.3)">D2</text>
<text x="177.3" y="168.3" transform="rotate(90 177.3 168.3)">D1</text>
<text x="48" y="176.9" transform="rotate(90 48 176.9)">GND</text>
<text x="62.5" y="177.5" transform="rotate(90 62.5 177.5)">CN_CNT</text>
<text x="128" y="175.7" transform="rotate(90 128 175.7)">S_CH0</text>
<text x="129.8" y="175.7" transform="rotate(90 129.8 175.7)">CN_CNT</text>
<text x="131.6" y="175.7" transform="rotate(90 131.6 175.7)">PFC_CUSE</text>
<text x="164.9" y="177.5" transform="rotate(90 164.9 177.5)">GREEN</text>
<text x="165" y="174.8" transform="rotate(90 165 174.8)">1</text>
<text x="175.6" y="177.5" transform="rotate(90 175.6 177.5)">RED</text>
<text x="175.6" y="174.8" transform="rotate(90 175.6 174.8)">1</text>
<text x="55.1" y="180.7" transform="rotate(90 55.1 180.7)">10nF</text>
<text x="56.9" y="181.6" transform="rotate(90 56.9 181.6)">C67</text>
<text x="95.8" y="182.3" transform="rotate(90 95.8 182.3)">GND</text>
<text x="133.4" y="181" transform="rotate(90 133.4 181)">LLC_CN</text>
<text x="101.3" y="187.6" transform="rotate(90 101.3 187.6)">680pF</text>
<text x="102.9" y="187.6" transform="rotate(90 102.9 187.6)">C80</text>
<text x="110" y="186.3" transform="rotate(90 110 186.3)">CPP3</text>
<text x="131.3" y="191.3" transform="rotate(90 131.3 191.3)">TP10</text>
<text x="133" y="191.3" transform="rotate(90 133 191.3)">TP9</text>
<text x="71" y="192.9" transform="rotate(90 71 192.9)">GND</text>
<text x="76.4" y="196.3" transform="rotate(90 76.4 196.3)">2</text>
<text x="78.2" y="196.3" transform="rotate(90 78.2 196.3)">5</text>
<text x="69.3" y="198.4" transform="rotate(90 69.3 198.4)">STLM20W87F</text>
<text x="72.1" y="203.3">1</text>
<text x="75.3" y="199.3" transform="rotate(90 75.3 199.3)">GND</text>
<text x="77.1" y="199.3" transform="rotate(90 77.1 199.3)">GND</text>
<text x="79.9" y="198.4" transform="rotate(90 79.9 198.4)">U19</text>
<text x="81.7" y="201.9" transform="rotate(90 81.7 201.9)">100nF</text>
<text x="87.9" y="201.9" transform="rotate(90 87.9 201.9)">C86</text>
<text x="75.2" y="204.4">X</text>
<text x="75.3" y="204.9" transform="rotate(90 75.3 204.9)">Vout</text>
<text x="77.1" y="204.8" transform="rotate(90 77.1 204.8)">VCC</text>
<text x="97.6" y="205.8" transform="rotate(90 97.6 205.8)">FREQ</text>
<text x="101.5" y="205.8" transform="rotate(90 101.5 205.8)">DALI_rx</text>
<text x="103.3" y="205.8" transform="rotate(90 103.3 205.8)">DALI_tx</text>
<text x="119.2" y="205.8" transform="rotate(90 119.2 205.8)">PFC_CUSE</text>
<text x="133.4" y="204" transform="rotate(90 133.4 204)">ADC_VIN</text>
<text x="142.2" y="204" transform="rotate(90 142.2 204)">PFC_PWM</text>
<text x="168.8" y="205.8" transform="rotate(90 168.8 205.8)">S_CH0</text>
<text x="172.3" y="204" transform="rotate(90 172.3 204)">HIGH_SIDE</text>
<text x="174.1" y="204" transform="rotate(90 174.1 204)">LOW_SIDE</text>
<text x="60.4" y="215.9" transform="rotate(90 60.4 215.9)">GND</text>
<text x="76.4" y="210.2" transform="rotate(90 76.4 210.2)">3</text>
<text x="78.2" y="210.2" transform="rotate(90 78.2 210.2)">4</text>
<text x="89.1" y="210.8" transform="rotate(90 89.1 210.8)">VCC</text>
<text x="69.3" y="219.6" transform="rotate(90 69.3 219.6)">10K</text>
<text x="71" y="219.6" transform="rotate(90 71 219.6)">R104</text>
<text x="81.7" y="219.6" transform="rotate(90 81.7 219.6)">10K</text>
<text x="83.4" y="219.6" transform="rotate(90 83.4 219.6)">R103</text>
<text x="92.3" y="216.1" transform="rotate(90 92.3 216.1)">DALI-0-10V-I/F</text>
<text x="96.6" y="218.2" transform="rotate(90 96.6 218.2)">FREQ</text>
<text x="100.1" y="218.2" transform="rotate(90 100.1 218.2)">DALI_rx</text>
<text x="101.9" y="218.2" transform="rotate(90 101.9 218.2)">DALI_tx</text>
<text x="108.2" y="216.1" transform="rotate(90 108.2 216.1)">DALI-0-10V-I/F</text>
<text x="113.6" y="216.1" transform="rotate(90 113.6 216.1)">PFC_OPTI</text>
<text x="117.8" y="218.2" transform="rotate(90 117.8 218.2)">PFC_CUSEPFC_MIN</text>
<text x="122.4" y="216.1" transform="rotate(90 122.4 216.1)">PFC_OPTI</text>
<text x="126" y="216.1" transform="rotate(90 126 216.1)">Pfc</text>
<text x="132" y="218.2" transform="rotate(90 132 218.2)">ADC_VIN</text>
<text x="140.8" y="218.2" transform="rotate(90 140.8 218.2)">PFC_PWM</text>
<text x="144.4" y="221.6" transform="rotate(90 144.4 221.6)">PFC_BUS_SENSE</text>
<text x="149" y="216.1" transform="rotate(90 149 216.1)">Pfc</text>
<text x="152.5" y="216.1" transform="rotate(90 152.5 216.1)">Output</text>
<text x="167.4" y="218.2" transform="rotate(90 167.4 218.2)">S_CH0</text>
<text x="170.9" y="218.2" transform="rotate(90 170.9 218.2)">HIGH_SIDE</text>
<text x="172.7" y="218.2" transform="rotate(90 172.7 218.2)">LOW_SIDE</text>
<text x="177.3" y="216.1" transform="rotate(90 177.3 216.1)">Output</text>
<text x="64" y="223.2" transform="rotate(90 64 223.2)">GND</text>
<text x="71" y="226.7" transform="rotate(90 71 226.7)">1uF</text>
<text x="72.8" y="226.7" transform="rotate(90 72.8 226.7)">C87</text>
<text x="133.7" y="227.9" transform="rotate(90 133.7 227.9)">PFC_ZCD</text>
<text x="139.1" y="226.7" transform="rotate(90 139.1 226.7)">PFC_CUSE</text>
<text x="71.4" y="232" transform="rotate(90 71.4 232)">VCC</text>
<text x="96.6" y="229.4" transform="rotate(90 96.6 229.4)">A-0-10V</text>
<text x="162.1" y="229.1" transform="rotate(90 162.1 229.1)">LLC_CN</text>
<text x="172.7" y="230.3" transform="rotate(90 172.7 230.3)">PWM2</text>
<text x="64" y="235.6" transform="rotate(90 64 235.6)">47K</text>
<text x="65.7" y="235.6" transform="rotate(90 65.7 235.6)">R114</text>
<text x="88.8" y="235.9" transform="rotate(90 88.8 235.9)">A-0-10V</text>
<text x="97.6" y="239.5" transform="rotate(90 97.6 239.5)">A-0-10V</text>
<text x="135.1" y="239.5" transform="rotate(90 135.1 239.5)">PFC_ZCD</text>
<text x="140.4" y="239.5" transform="rotate(90 140.4 239.5)">PFC_CUSE</text>
<text x="145.8" y="239.5" transform="rotate(90 145.8 239.5)">PFC_BUS_SENSE</text>
<text x="163.5" y="239.5" transform="rotate(90 163.5 239.5)">LLC_CN</text>
<text x="173.8" y="239.5" transform="rotate(90 173.8 239.5)">PWM2</text>
<text x="65.7" y="242.7" transform="rotate(90 65.7 242.7)">GND</text>
<text x="76.7" y="243" transform="rotate(90 76.7 243)">AD_TEMP</text>
<text x="119.2" y="243" transform="rotate(90 119.2 243)">PFC_MIN</text>
<text x="69.3" y="251.5" transform="rotate(90 69.3 251.5)">TP23</text>
<text x="72.8" y="251.5" transform="rotate(90 72.8 251.5)">TP22</text>
<text x="84.2" y="246.2" transform="rotate(90 84.2 246.2)">10nF</text>
<text x="91.4" y="246.2" transform="rotate(90 91.4 246.2)">R82</text>
<text x="83.4" y="253.1" transform="rotate(90 83.4 253.1)">GND</text>
<text x="62.2" y="258.4" transform="rotate(90 62.2 258.4)">GND</text>
</g>
<g font-size="1.5">
<text x="151" y="67.3" transform="rotate(90 151 67.3)">SWIM I/F</text>
<text x="176.1" y="118.7" transform="rotate(90 176.1 118.7)">power pin</text>
<text x="177.6" y="118.7" transform="rotate(90 177.6 118.7)">Near the STLux385A</text>
<text x="53.6" y="122.2" transform="rotate(90 53.6 122.2)">Dimming selection</text>
<text x="159.9" y="145.2" transform="rotate(90 159.9 145.2)">Status</text>
<text x="94.4" y="163" transform="rotate(90 94.4 163)">Near STLux385A pin</text>
<text x="46.6" y="173.6" transform="rotate(90 46.6 173.6)">Near STLux385 pin 37</text>
<text x="161.7" y="173.6" transform="rotate(90 161.7 173.6)">GREEN</text>
<text x="172.3" y="173.6" transform="rotate(90 172.3 173.6)">RED</text>
<text x="58.9" y="180.7" transform="rotate(90 58.9 180.7)">ADC-1</text>
<text x="117.4" y="242.6" transform="rotate(90 117.4 242.6)">DIGIN2</text>
</g>
<text font-size="1.4" x="172.3" y="71.2" transform="rotate(90 172.3 71.2)">+ C1</text>
</svg>
